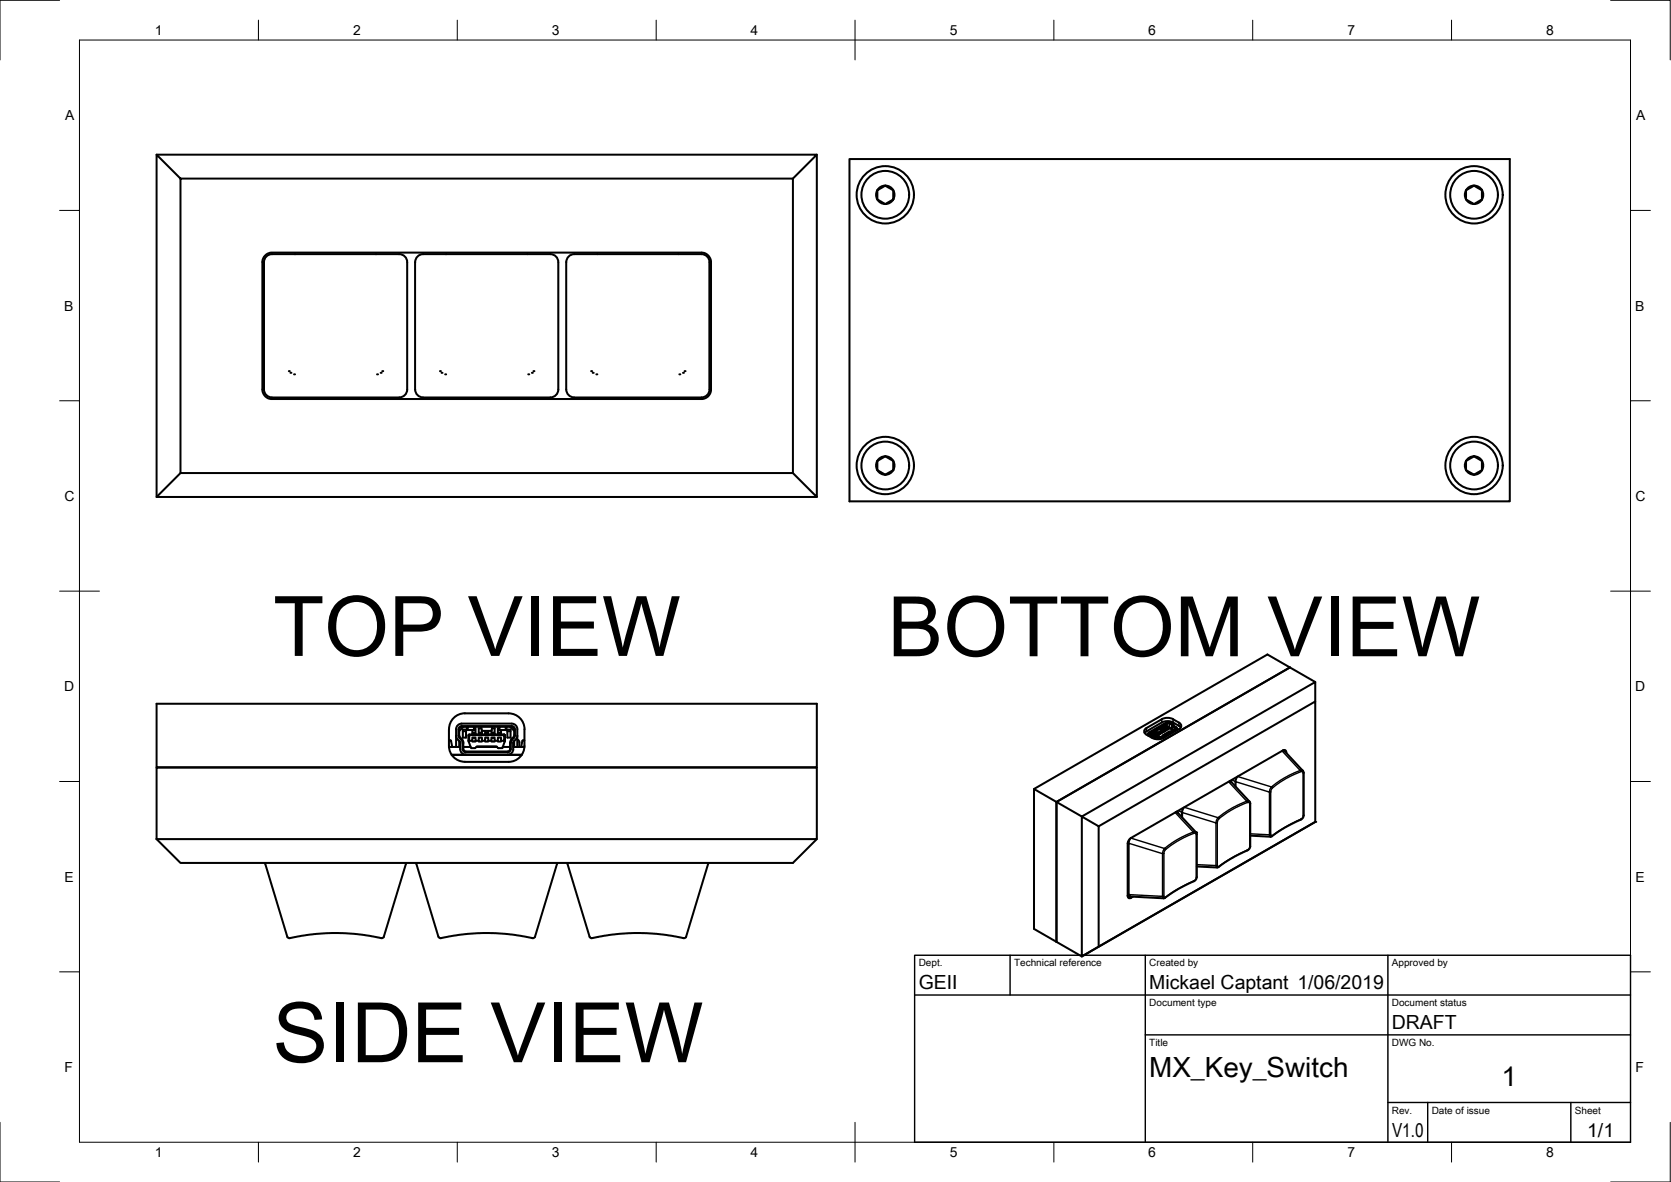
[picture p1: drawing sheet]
<svg xmlns="http://www.w3.org/2000/svg" width="420mm" height="297mm" viewBox="0 0 420 297" stroke-linecap="round" stroke-linejoin="round" font-family="sans-serif">
<!-- layer: Visible -->
<g fill="none" stroke="#000" stroke-width=".51">
<path d="M39.4 38.9h166l-6 6M205.4 38.9v86l-6-6M213.6 40h166v86h-166zM45.4 44.9v74h154v-74h-154l-6-6v86M220.6 47.8l1.4-.8a1.14 1.14 0 0 1 1.6 .3l.3 .1a1.19 1.19 0 0 1 .7 1.7v.3a1.19 1.19 0 0 1-1.1 1.3l-.2 .2a1.21 1.21 0 0 1-1.8-.2l-.3-.2a1.2 1.2 0 0 1-.6-1.6zM368.6 47.8l1.4-.8a1.2 1.2 0 0 1 1.7 .3l.3 .1a1.2 1.2 0 0 1 .6 1.7v.3a1.19 1.19 0 0 1-1 1.3l-.3 .2a1.23 1.23 0 0 1-1.8-.3l-.2-.1a1.23 1.23 0 0 1-.7-1.7zM66.5 64.4l.7-.6 .9-.3h108.3a2.42 2.42 0 0 1 2.4 2.4v32a2.38 2.38 0 0 1-2.4 2.4h-108a2.38 2.38 0 0 1-2.4-2.4v-32.3zM67 64.5a2.07 2.07 0 0 1 1.6-.6h31.5a2.03 2.03 0 0 1 2.3 2v32a1.99 1.99 0 0 1-2 2h-32a1.98 1.98 0 0 1-2-2v-32l.1-.6zM104.4 65.9v32M106.4 63.9h31.8a2.02 2.02 0 0 1 2.2 2v32a1.99 1.99 0 0 1-2 2h-32a2.04 2.04 0 0 1-2-2M106.4 63.9a2 2 0 0 0-2 2M144.4 99.9a2.02 2.02 0 0 1-2-2v-32a2.02 2.02 0 0 1 2.2-2h31.5a2 2 0 0 1 2.3 2v32a1.99 1.99 0 0 1-2 2h-32"/>
<path d="M45.4 118.9l-6 6h166M220.6 115.8l1.3-.7a1.23 1.23 0 0 1 1.8 .2l.2 .1a1.23 1.23 0 0 1 .7 1.7v.3a1.19 1.19 0 0 1-1.1 1.4l-.3 .1a1.2 1.2 0 0 1-1.7-.2l-.3-.2a1.2 1.2 0 0 1-.6-1.6zM370.6 114.7l-1.3 .7a1.23 1.23 0 0 0-.7 1.7v.3a1.19 1.19 0 0 0 1.1 1.4l.3 .1a1.2 1.2 0 0 0 1.7-.2l.9-.6M370.6 114.7l1.4 .8a1.2 1.2 0 0 1 .6 1.6v1M370.6 114.7a2.32 2.32 0 0 0-2 3.4 2.32 2.32 0 0 0 4 0M370.6 114.7a2.32 2.32 0 0 1 2 3.4M39.4 176.9h166v16h-166zM116.9 179.3h11a4 4 0 0 1 4 4v4.1a4 4 0 0 1-4 4.1h-11M116.9 179.2a4 4 0 0 0-4 4.1v4.1a4 4 0 0 0 4 4M324.3 167.7l-5.6-3.2-58.7 33.8v35.1l5.6 3.3M324.3 167.7l-58.7 33.8M324.3 167.7l6.4 3.7"/>
<path d="M330.7 176.3v-4.9l-58.7 33.8-6.4-3.7M39.4 192.9h166v18h-166zM112.9 186.1l.5 .1 .3 1.5M112.9 187.7h2.8M113.5 189.7h17.7M113.6 189.7h17.6M114.7 184.8l.2 .8 .6 .7M115.5 186.2v1.5M115.5 186.3l.2 .3a4.3 4.3 0 0 0 .3 2.5l.7 .5 .4 .1M115.7 186.5v1.2M116.1 185.7l-.6-.8v-1.6l.4-.6h12.8l.5 .3 .1 1.9-.6 .8M116.1 185.7l.4 1"/>
<path d="M116.3 188.3a.79 .79 0 0 0 .8 .7M116.4 183.4h.8v2h-.8zM116.4 183.8h.8M116.5 182.7l-1 1M116.5 186.7v1.6M116.5 187.7h1.8M116.5 188.3l.2 .4 .4 .2h10.5M117.1 189.1h10.5M117.4 182.7l.1 .8 .2-.8M117.5 182.7v.2l.1-.2M117.5 183.5h1.8M117.8 184.7l.2-.1v.1z"/>
<path d="M117.8 184.7l.1 1.7M118 186.2l-.1 .2 .5 1.6h1.1l.4-.4h4.9l.5 .4h1l.6-1.6-.1-.2M118 184.7h8.8v1.5h-.8v-.8h-.8v.8h-.8v-.8h-.8v.8h-.8v-.8h-.8v.8h-.8v-.8h-.8v.8h-.8v-.8h-.8v.8h-.8zM118 184.6h8.8M118.8 186.2v.2h.8v-.2M118.8 183.5v1.1M119.1 182.7l.2 .8 .1-.8M119.1 184.2h.1M119.1 184.1l-.3 .5M119.2 182.7l.1 .2v-.2M119.2 184.1l.3 .3M119.3 183.1h.3v1.5"/>
<path d="M119.5 184.5v.1M119.8 187.7h5.2M120.4 186.2v.2h.8v-.2M120.7 184.2h.1M120.7 184.1l-.3 .5M120.8 184.1l.3 .2v.3M121 182.7l.2 .9M121.1 183.1h-.7v1.5M121.2 183.6h2.4M121.2 183.6v1M122 186.2v.2h.8v-.2M122 183.7v.9"/>
<path d="M122.3 184.2h.1M122.3 184.1l-.3 .3M122.4 184.1l.3 .3M122.7 184.5v.1M122.8 183.7v.9M123.6 186.2v.2h.8v-.2M123.6 183.6v1M123.7 183.1h.7v1.5M123.8 182.7l-.2 .9M123.9 184.2h.1M123.9 184.1l-.3 .5M124 184.1l.3 .5"/>
<path d="M125.2 186.2v.2h.8v-.2M125.4 182.7l.1 .8 .2-.8M125.4 183.1h-.2v1.5M125.5 182.7v.2l.1-.2M125.5 183.5h1.8M125.5 184.2h.1M125.5 184.1l-.3 .5M125.6 184.1l.3 .3M125.9 184.5v.1M126 183.5v1.1M126.4 187.7h1.8M126.8 184.6v.1h.2"/>
<path d="M126.8 184.6l.2 .1M127 184.7l-.1 1.7M127.1 182.7l.2 .8 .1-.8M127.2 182.7l.1 .2v-.2M127.6 183.4h.8v2h-.8zM127.6 183.8h.8M128.2 182.7l1.1 .9M128.4 186.7v1.6a.79 .79 0 0 1-.8 .7M128.5 186.7l.1-.6 .8-1.1 .1-1.7a.79 .79 0 0 0-.8-.8h-12.6a.79 .79 0 0 0-.8 .8v1.6l1 1.5v1.9M128.7 185.7l-.4 .7-.1 2.1-.6 .4M129.1 187.7h2.8M129.1 186.5v1.8a1.41 1.41 0 0 1-1.5 1.4"/>
<path d="M129.2 186.3l-.1 .4M129.3 186.2v1.5M130.1 183.3v4.4M130.1 183.3a1.41 1.41 0 0 0-1.4-1.5h-12.6a1.41 1.41 0 0 0-1.4 1.5v4.4M130.1 184.8l-.2 .8-.7 .7M130.1 185.9l.5 .6M130.6 186.5v1.2M131.5 186.1h.4M131.5 186l-.2 .2-.3 1.5M260 198.3l5.6 3.2M288.7 184.4v.5M289.1 184.5l.6 .3"/>
<path d="M289.1 184.5v-.3l4.6-2.6 1 .4 .2 .4 .7 .6-.1 .2-3.7 2.1-1.9-.4M289.5 185l.4 .1M289.7 184.8l.2 .1M289.7 184.5l.5-.3 .3 .5M289.7 184.5l.2 .4M289.7 184.5l-.1 .1 .1 .2M289.7 185.5l-1.4-.9a.87 .87 0 0 1-.6-.8 .87 .87 0 0 1 .5-.8l3.9-2.3 1.4-.3a4.8 4.8 0 0 1 3.3 1.5 .83 .83 0 0 1-.4 1.3l-3.8 2.3M289.7 185.4l1.5 .4 1.4-.4M289.8 184.2l.5-.2 .1 .5M289.8 184.2l-.2 .6M289.9 185.1h.5l.6 .4M290.1 184v.3"/>
<path d="M290.6 184.4h.1M290.7 183.7l.1 .6M290.9 183.6l.1 .6M291 184.8l-.5-.3v.5M291 185.5h1M291.1 184.7l.8 .6M291.1 184.8l-.1 .4M291.4 184.2v.4l.2-.2M291.8 183l.1 .6M291.9 183.9v.3M291.9 183.9l.3 .2M291.9 183.9l-.3 .2 .3 .1"/>
<path d="M292.1 183.5v-.6l-1.4 .8v.6M292.2 184.1l-.3 .1M292.5 183.6l.1 .3 .2-.2M292.5 182.9l-.1 .1 .1 .3M292.5 182.9l.2 .3M292.6 182.6l-.2 .8M292.9 182.4v.3M293.1 183.6l-.9 .1 .3 .2-.3 .2M293.1 183.2v.4M293.2 182.5l.1 .4-.3-.3-.5 .3M293.2 182.5l-.2-.2-.4 .3M293.3 181.5l-4.4 2.6-.2 .4 .7 .5"/>
<path d="M293.3 183.4l-.2 .2M293.3 181.5h1M293.6 181.8l-4.4 2.5v.3M293.6 182.9l.1 .4 .2-.2M293.6 181.8h.5M293.9 183.1l-.3-.2-.3 .2 .3 .1-.8 .2 .3 .2M293.9 183.1l.3-.2-.5-.3-3.1 1.8 .5 .3 .3-.2-.3-.1 .8-.2M294 183.8v.3M294 181.8l.6 .3M294.2 182.9l.5 .8M294.3 183.9l-.3-.1-1.7 1v.3M294.3 181.5l.6 .3"/>
<path d="M294.6 182.1l.1 .1M294.7 182.2l.2 .5M294.9 182.7l.6 .3v.2M294.9 181.8l.2 .3M295.1 182.1v.2M295.1 182.3l.6 .4M295.7 183.3l-3.7 2.2M295.7 182.7l.2 .4-.2 .2M295.9 183v.5M296.9 182.8l-.5-.4a4 4 0 0 0-3.8-1l-4.8 2.8M309.2 196.3l.3 .1M309.3 196.2v.1"/>
<path d="M309.5 196.4l4.7 5.1M322.7 188.5l4.9 5.2M323.4 189.2l-.1-.6-.6-.1-38.6 22.3-.6 1v13.3M326.9 193.6l.7 .1M327.6 193.7l.2 .5v10.7l-.2 .7-4.5 2.4-3.5 2.3-5.2-.3M39.4 210.9l6 6h154l6-6M66.6 216.9l.1 .2M66.7 217.1l5.5 18.3 .6 .3M102.1 217.1l-5.6 18.3-.6 .3M102.1 216.9v.2M104.6 216.9l.1 .2M104.7 217.1l5.6 18.3 .5 .3"/>
<path d="M140.1 217.1l-5.6 18.3-.6 .3M140.1 216.9v.2M142.7 216.9v.2M142.7 217.1l5.6 18.3 .5 .3M178.1 217.1l-5.6 18.3M178.1 216.9v.2M265.6 201.5v35.2M276.2 207.7l-4.2-2.5v35.2l4.2-2.5M276.2 207.7l54.5-31.4v30.3l-54.5 31.3zM295.8 204l.2 .2M295.8 204h.1M296.1 204.2l.1 .1"/>
<path d="M296.2 204.3l4.6 4.9M300 209.1l.8 .1M300.8 209.2l.1 .4v10.9l-.4 .8-4.3 2.1-3.4 2.3-8.6-.4M313.5 201.3l.7 .2M314.2 201.5l.2 .4v10.8l-.2 .6-.4 .4-4.4 2.1-3.2 2.2-5.3-.3M330.7 206.6l-58.7 33.8-6.4-3.7M72.8 235.8l5.2-.9 5.4-.4 6.4 .2 6.1 1.1M110.8 235.8l5.3-.9 5.3-.4 6.4 .2 6.1 1.1M148.8 235.8l5.3-.9 5.3-.4 5.7 .2 6.8 1.1M172.5 235.4l-.6 .3M283.5 225.1l.2 .5 .2 .1 1-.4M283.5 225.1l.5 .2"/>
<path d="M284 225.2l.1 .1M284.1 225.3h.1"/>
<circle cx="222.6" cy="49" r="7.2"/>
<circle cx="222.6" cy="49" r="6"/>
<circle cx="222.6" cy="49" r="2.32"/>
<circle cx="370.6" cy="49" r="7.2"/>
<circle cx="370.6" cy="49" r="6"/>
<circle cx="370.6" cy="49" r="2.32"/>
<circle cx="222.6" cy="117" r="7.2"/>
<circle cx="222.6" cy="117" r="6"/>
<circle cx="222.6" cy="117" r="2.32"/>
<circle cx="370.6" cy="117" r="7.2"/>
<circle cx="370.6" cy="117" r="6"/>
</g>
<g fill="#000">
<circle cx="72.6" cy="93.3" r=".25"/>
<circle cx="73" cy="93.7" r=".25"/>
<circle cx="73.9" cy="94.1" r=".25"/>
<circle cx="94.8" cy="94.1" r=".25"/>
<circle cx="95.7" cy="93.7" r=".25"/>
<circle cx="96.1" cy="93.3" r=".25"/>
<circle cx="110.6" cy="93.3" r=".25"/>
<circle cx="111" cy="93.7" r=".25"/>
<circle cx="111.9" cy="94.1" r=".25"/>
<circle cx="132.8" cy="94.1" r=".25"/>
<circle cx="133.7" cy="93.7" r=".25"/>
<circle cx="134.1" cy="93.3" r=".25"/>
<circle cx="148.6" cy="93.3" r=".25"/>
<circle cx="149" cy="93.7" r=".25"/>
<circle cx="149.9" cy="94.1" r=".25"/>
<circle cx="170.8" cy="94.1" r=".25"/>
<circle cx="171.7" cy="93.7" r=".25"/>
<circle cx="172.1" cy="93.3" r=".25"/>
<circle cx="319.7" cy="197.8" r=".25"/>
<circle cx="292.8" cy="213.3" r=".25"/>
<circle cx="300.8" cy="209.2" r=".25"/>
<circle cx="306.3" cy="205.5" r=".25"/>
<circle cx="330.7" cy="206.6" r=".25"/>
</g>
<!-- layer: Visible Narrow -->
<g fill="none" stroke="#000" stroke-width=".36">
<path d="M288.2 183v.8M288.9 184.6v.4M289.1 184.2l.1 .4M289.4 185v.3M289.9 185.1v.5M290.2 184l.2 .1M290.3 185.1v.6M290.4 184.4l-.7 .4M290.5 185.2v.5M291 185.5v.3M292 185.5v.2M292.1 180.7v.9"/>
<path d="M293 182.4l.2 .1M293.2 182.8l-.7 .4M293.5 181.6l.1 1.1M294.1 181.6l-.1 1.2M294.7 182l-.1 1.6M294.8 182.1l-.1 1.6M294.8 182.3l-.1 .1M295 180.7v.9M295 182.5l-.1 1M295.5 182.9l-.1 .3M295.7 183.3v.3M296.4 181.6v.8"/>
<path d="M308.9 196.5l4.6 4.8M309.5 196.4h-.6l.8 .2M309.7 196l.9 .4v1.2M310.7 197.7v-1.2l8.5 2.6v10.7M311 195.3l.2-.2-.5 1.3h-.1v-.4zM311.2 195.1l8.5 2.7M319.5 199v10.7M319.5 199h-.3M319.7 197.8l-.4 .6-.1 .7M319.7 197.7l.2 .3M322.3 188.7l4.6 4.9M322.4 188.7l.7 .1"/>
<path d="M322.9 188.7h-.5M323.2 188.9l.2 .2M326.9 193.6l-3.9 1.9-3.3 2.3M326.9 193.6l.2 .3M327.7 194.3l-.2-.3-.4-.1-3.7 1.8-3.5 2.3-.4 1M327.7 194.3v10.9l-.6 .7M327.8 194.2l-.1 .1M283.6 211.8l.1 13-.2-.1M283.9 211.9l8.4 2.6v10.8l-8.4-.5zM284.1 210.8l.2-.2-.4 1.3-.2-.1v-.3zM284.3 210.6l8.5 2.6M292.7 214.5v10.7"/>
<path d="M292.7 214.5h-.4M292.8 213.2l-.3 .6-.2 .7M292.9 213.2l.2 .3M295.5 204.2l4.5 4.9M295.5 204.2l.7 .1M296.1 204.2h-.6M296.3 203.7l.8 .4v1.2M297.3 205.5v-1.3l8.5 2.6v10.7M297.5 203.1l.3-.2-.5 1.3-.2-.1 .1-.3zM297.8 202.9l8.5 2.6M300 209.1l-4.1 2-3.1 2.1M300.1 209.1l.1 .3"/>
<path d="M300.8 209.8l-.1-.4h-.5l-4.2 2-2.9 2.1-.4 1M300.8 209.8v10.7M300.9 209.7l-.1 .1M300.9 217.3l4.9 .2M305.8 217.5l.2 .5M306.1 206.8l.1 11h.3l3.4-2.3 3.8-1.9M306.1 217.5h-.3M306.3 205.5l-.5 1.1v.2l.3-.1M306.3 205.5l.2 .3M306.5 217.7l-.1 .2M313.5 201.3l-3.7 1.8-3.5 2.4M313.5 201.3l.1 .4"/>
<path d="M313.7 213.6v.1M314.2 202l-.1-.3h-.5l-4.1 2-3 2.1-.4 1M314.2 212.8l-.1 .5-.4 .3M314.2 202v10.8M314.4 201.9l-.1 .1M314.4 212.6l-.1 .2M314.4 209.5l4.8 .3M319.2 209.8l.3 .5M319.5 209.7l-.3 .1M319.9 210l-.1 .1M327.1 205.9v.1M327.1 205.9l-4.4 2.2-2.8 1.9-.3 .1-.1-.4"/>
<path d="M327.8 204.9l-.1 .1M283.5 225.1l.9 .5M283.7 224.7l.3 .5M283.7 224.7l.4 .6M283.7 224.7l.6 .6M292.3 225.3l.3 .4M292.7 225.2h-.4M293 225.5v.1M300.2 221.3v.1M300.8 220.5l-.4 .8-4.4 2.2-3 2h-.3v-.3M300.9 220.4l-.1 .1"/>
</g>
<g fill="#000">
<circle cx="319.7" cy="197.8" r=".18"/>
<circle cx="284.3" cy="210.6" r=".18"/>
<circle cx="292.8" cy="213.3" r=".18"/>
<circle cx="306.2" cy="205.5" r=".18"/>
</g>
<!-- layer: Border -->
<g fill="none" stroke="#000" stroke-width=".25">
<path d="M15 .1h-15v15M20 10.1h390v276.9h-390zM65 5.1v5M115 5.1v5M165 5.1v5M215 5.1v10M265 5.1v5M315 5.1v5M365 5.1v5M405 .1h15v15M15 52.9h5M410 52.9h5"/>
<path d="M15 100.7h5M410 100.7h5M15 148.6h10M405 148.6h10M15 196.4h5M410 196.4h5M15 244.2h5M410 244.2h5M0 282.1v14.9h15M65 287v5M115 287v5M165 287v5"/>
<path d="M215 282.1v9.9M265 287v5M315 287v5M365 287v5M420 282.1v14.9h-15"/>
</g>
<!-- layer: TitleBlock -->
<path d="M230 240.1h180v46.9h-180zM230 250h180M254 240.1v9.9M288 240.1v46.9M349 240.1v46.9M288 260.1h122M349 277.1h61M359 277.1v9.9M395 277.1v9.9" fill="none" stroke="#000" stroke-width=".36"/>
<g font-size="21">
<text x="68.7" y="164.8">TOP VIEW</text>
<text x="223.2" y="164.9">BOTTOM VIEW</text>
<text x="68.6" y="266.9">SIDE VIEW</text>
</g>
<g font-size="7">
<text x="289" y="270.6">MX_Key_Switch</text>
<text x="377.5" y="273">1</text>
</g>
<g font-size="4.9">
<text x="231" y="248.5">GEII</text>
<text x="289" y="248.5">Mickael Captant 1/06/2019</text>
<text x="350" y="258.6">DRAFT</text>
<text x="350" y="285.7">V1.0</text>
<text x="399.1" y="285.7">1/1</text>
</g>
<g font-size="3.5">
<text x="39" y="8.8">1</text>
<text x="88.8" y="8.8">2</text>
<text x="138.8" y="8.8">3</text>
<text x="188.7" y="8.8">4</text>
<text x="238.8" y="8.8">5</text>
<text x="288.7" y="8.8">6</text>
<text x="338.8" y="8.8">7</text>
<text x="388.8" y="8.8">8</text>
<text x="16.4" y="30.2">A</text>
<text x="411.4" y="30.2">A</text>
<text x="16.2" y="78">B</text>
<text x="411.2" y="78">B</text>
<text x="16.2" y="125.9">C</text>
<text x="411.2" y="125.9">C</text>
<text x="16.2" y="173.7">D</text>
<text x="411.2" y="173.7">D</text>
<text x="16.2" y="221.6">E</text>
<text x="411.2" y="221.6">E</text>
<text x="16.2" y="269.4">F</text>
<text x="411.2" y="269.4">F</text>
<text x="39" y="290.8">1</text>
<text x="88.8" y="290.8">2</text>
<text x="138.8" y="290.8">3</text>
<text x="188.7" y="290.8">4</text>
<text x="238.8" y="290.8">5</text>
<text x="288.7" y="290.8">6</text>
<text x="338.8" y="290.8">7</text>
<text x="388.8" y="290.8">8</text>
</g>
<g font-size="2.5">
<text x="231" y="242.9">Dept.</text>
<text x="255" y="242.9">Technical reference</text>
<text x="289" y="242.9">Created by</text>
<text x="350" y="242.9">Approved by</text>
<text x="289" y="252.8">Document type</text>
<text x="350" y="252.8">Document status</text>
<text x="289" y="262.9">Title</text>
<text x="350" y="262.9">DWG No.</text>
<text x="350" y="279.9">Rev.</text>
<text x="360" y="279.9">Date of issue</text>
<text x="396" y="279.9">Sheet</text>
</g>
</svg>
